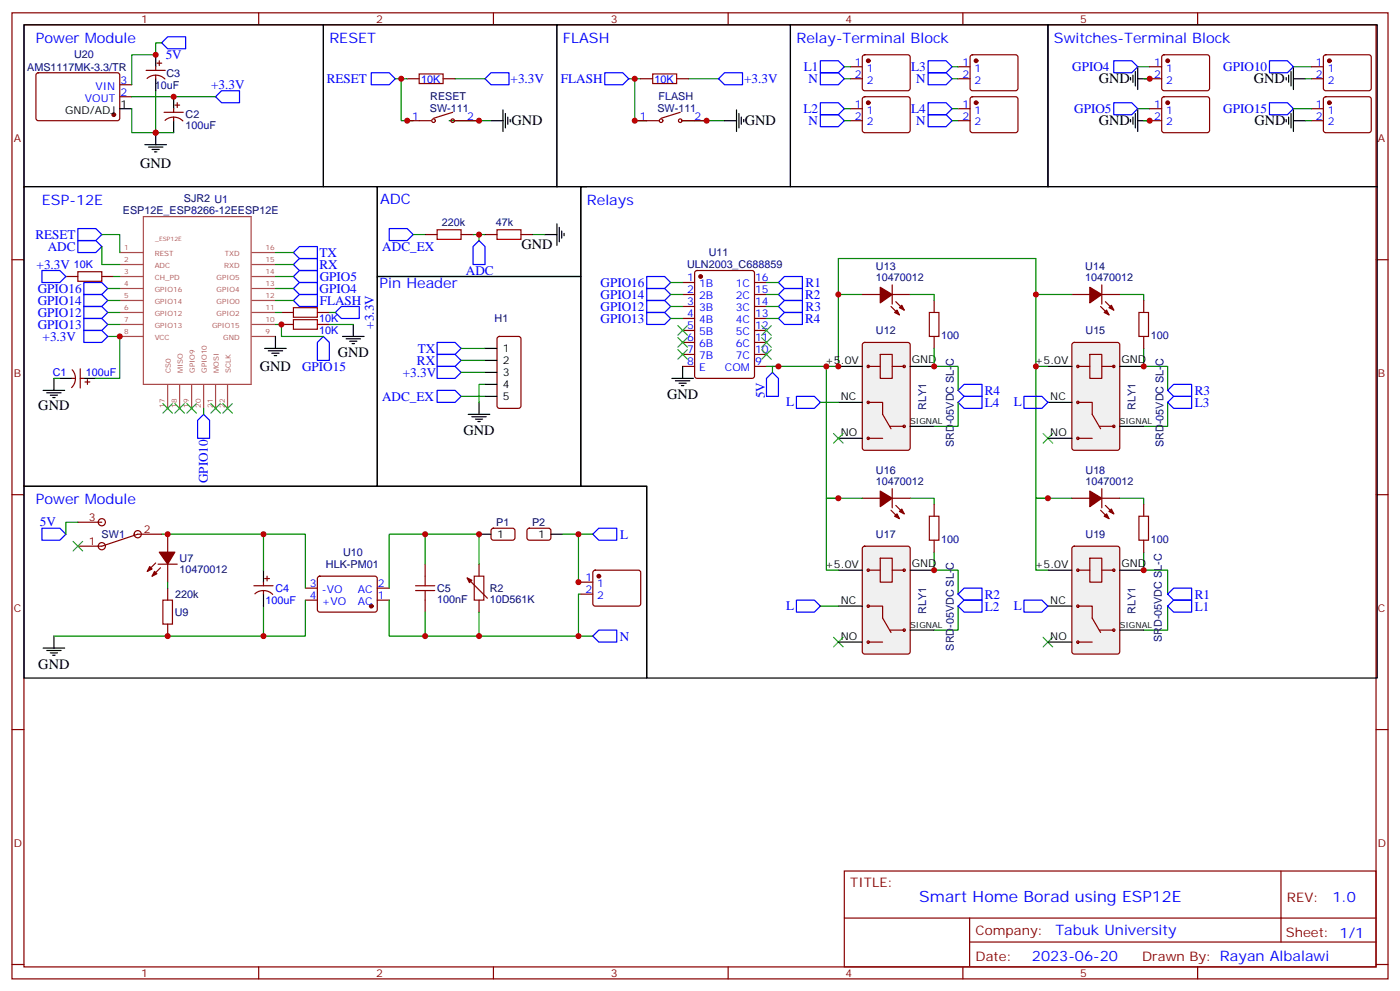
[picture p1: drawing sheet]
<svg xmlns="http://www.w3.org/2000/svg" width="412mm" height="292mm" viewBox="0 0 412 292" stroke-linecap="round" stroke-linejoin="round" font-family="sans-serif">
<g fill="none" stroke="#870000" stroke-width=".35">
<path d="M3.5 3.8h405.4v284.3h-405.4zM7.1 7.3h398.2v277.3h-398.2zM76.2 3.8v3.5M145.3 3.8v3.5M214.5 3.8v3.5M283.6 3.8v3.5M352.8 3.8v3.5M48.3 33.1h5.7M48.6 35.4a3.8 3.8 0 0 1 5.3 .2M51.2 32v1.1M51.2 34.5v1M51.5 30.9h1.4"/>
<path d="M52.2 30.2v1.4M119.9 23.2h3.6M130.5 23.2h3.6M188.7 23.2h3.6M199.3 23.2h3.5M3.5 76.4h3.6M125.2 69h3.6M135.8 69h3.5M142.9 69h3.5M153.5 69h3.5M204.8 79.8l.5-.2h16.2l.7 .5v30.6l-.4 .6-16.5 .1-.6-.5-.1-30.6zM405.3 76.4h3.6"/>
<path d="M19.4 81.4h3.5M30 81.4h3.5M82.9 92h3.5M82.9 95.5h3.5M93.5 92h3.5M93.5 95.5h3.5M146.6 99.2l.5-.2h5.7l.6 .5 .1 20-.5 .6-5.9 .1-.6-.5-.1-20zM201.1 83.1h3.5M201.1 86.7h3.5M201.1 90.2h3.5M201.1 93.7h3.5M201.1 97.3h3.5"/>
<path d="M222.2 83.1h3.6M222.2 86.7h3.6M222.2 90.2h3.6M222.2 93.7h3.6M222.2 97.3h3.6M21.2 111.4h1M21.3 108.8a3.8 3.8 0 0 1-.2 5.3M23.6 108.5v5.7M23.6 111.4h1.1M25 112.4h1.5M25.8 111.7v1.4M201.1 100.8h3.5"/>
<path d="M201.1 104.3h3.5M201.1 107.8h3.5M222.2 100.8h3.6M222.2 104.3h3.6M222.2 107.8h3.6M3.5 145.6h3.6M22.9 153.7h7.1M47.6 157.2h-7l-10.6 3.6h-7.1M49.4 157.2v5.3M144.9 155.7l.4-.2h6l.4 .7-.1 2.4-.6 .4-5.9-.1-.5-.6v-2.1zM155.5 155.7l.4-.2h5.9l.5 .7-.1 2.4-.6 .4-5.9-.1-.5-.6v-2.1zM405.3 145.6h3.6"/>
<path d="M45.9 165.7l-2.5 2.5M46.6 166.1h5.6M47.3 167.1l-2.5 2.5M49.4 166.1v5.2M49.4 173.1v3.5M74.8 172.4h5.6M75.1 174.8a3.8 3.8 0 0 1 5.2 .1M77.6 171.3v1.1M77.6 173.8v1.1M78 170.3h1.4M78.7 169.6v1.4M90 176.6h3.5"/>
<path d="M90 173.1h3.5M93.7 169.8l.5-.2h16.5l.4 .7v9.4l-.7 .5-16.5-.1-.4-.6v-9.2zM111.1 176.6h3.6M111.1 173.1h3.6M125.2 166.1v3.5M125.2 176.6v3.6M138.3 170.8l5.3 5.3M141.1 166.1v3.5M141.1 176.6v3.6M49.4 183.7v3.5M3.5 214.7h3.6M405.3 214.7h3.6"/>
<path d="M248.7 256.4h156.6v28.2h-156.6zM377.3 256.4v20.9M248.7 270.2h156.5M285.6 277.3h119.6M285.6 270.2v14.1M3.5 283.9h3.6M76.2 284.6v3.5M145.3 284.6v3.5M214.5 284.6v3.5M283.6 284.6v3.5M352.8 284.6v3.5M405.3 283.9h3.6"/>
<circle cx="30" cy="153.7" r="1.06"/>
<circle cx="40.6" cy="157.2" r="1.06"/>
<circle cx="30" cy="160.8" r="1.06"/>
</g>
<g fill="none" stroke="#a64a4a" stroke-width=".35">
<path d="M35.3 77.9h6.9M35.3 74.3h6.9M42.2 63.7h31.8v49.4h-31.8zM74.2 77.9h6.9M74.2 74.3h6.9M35.3 81.4h6.9M35.3 99h6.9M35.3 88.4h6.9M35.3 92h6.9M35.3 84.9h6.9M35.3 95.5h6.9M74.2 81.4h6.9"/>
<path d="M74.2 99h6.9M74.2 88.4h6.9M74.2 92h6.9M74.2 84.9h6.9M74.2 95.5h6.9M49.4 113.2v7M52.9 113.2v7M56.4 113.2v7M60 113.2v7M63.5 113.2v7M67 113.2v7"/>
</g>
<g fill="none" stroke="#00f" stroke-width=".35">
<path d="M49.4 10.8h5.3v3.6h-5.3l-1.8-1.8zM65.3 26.7h5.3v3.5h-5.3l-1.8-1.7zM109.4 21.4h5.3l1.7 1.8-1.7 1.7h-5.3zM142.9 23.2l1.7-1.8h5.3v3.5h-5.3zM178.2 21.4h5.2l1.8 1.8-1.8 1.7h-5.2zM211.7 23.2l1.7-1.8h5.3v3.5h-5.3zM12.3 79.6h5.3l1.8 1.8-1.8 1.7h-5.3zM22.9 67.3h5.3l1.8 1.7-1.8 1.8h-5.3zM22.9 70.8h5.3l1.8 1.8-1.8 1.7h-5.3zM86.4 74.3l1.8-1.7h5.3v3.5h-5.3zM86.4 77.9l1.8-1.8h5.3v3.5h-5.3zM114.7 67.3h5.2l1.8 1.7-1.8 1.8h-5.2z"/>
<path d="M141.1 70.8l1.8 1.8v5.3h-3.6v-5.3zM24.7 83.1h5.3l1.7 1.8-1.7 1.8h-5.3zM24.7 86.7h5.3l1.7 1.7-1.7 1.8h-5.3zM24.7 90.2h5.3l1.7 1.8-1.7 1.7h-5.3zM24.7 93.7h5.3l1.7 1.8-1.7 1.8h-5.3zM24.7 97.3h5.3l1.7 1.7-1.7 1.8h-5.3zM86.4 81.4l1.8-1.8h5.3v3.5h-5.3zM86.4 84.9l1.8-1.8h5.3v3.6h-5.3zM86.4 88.4l1.8-1.7h5.3v3.5h-5.3zM95.2 99l1.8 1.8v5.3h-3.5v-5.3zM98.8 92l1.7-1.8h5.3v3.5h-5.3zM190.5 81.4h5.3l1.8 1.7-1.8 1.8h-5.3z"/>
<path d="M190.5 84.9h5.3l1.8 1.8-1.8 1.7h-5.3zM190.5 88.4h5.3l1.8 1.8-1.8 1.8h-5.3zM190.5 92h5.3l1.8 1.7-1.8 1.8h-5.3zM229.3 83.1l1.8-1.7h5.3v3.5h-5.3zM229.3 86.7l1.8-1.8h5.3v3.5h-5.3zM229.3 93.7l1.8-1.7h5.3v3.5h-5.3zM231.1 88.4h5.3v3.6h-5.3l-1.8-1.8zM128.8 100.8h5.3l1.7 1.8-1.7 1.7h-5.3zM128.8 104.3h5.3l1.7 1.8-1.7 1.7h-5.3zM128.8 107.8h5.3l1.7 1.8-1.7 1.8h-5.3zM128.8 114.9h5.3l1.7 1.8-1.7 1.7h-5.3zM225.8 111.4l1.7-1.8 1.8 1.8v5.3h-3.5z"/>
<path d="M60 122l1.7 1.7v5.3h-3.5v-5.3zM12.3 155.5h5.3l1.8 1.7-1.8 1.8h-5.3zM174.6 157.2l1.8-1.7h5.3v3.5h-5.3zM174.6 187.2l1.8-1.7h5.3v3.5h-5.3z"/>
</g>
<g fill="none" stroke="#000" stroke-width=".35">
<path d="M7.1 7.3h88.1v47.6h-88.1zM95.2 7.3h68.8v47.6h-68.8zM164 7.3h68.8v47.6h-68.8zM45.9 39.1v3.5M51.2 28.5v3.5M51.2 35.5v3.6M144.6 35.5h3.6M148.2 32.3v6.4M148.9 33.4v4.2M149.6 34.5v2.1M150.3 35.2v.7M213.4 35.5h3.6"/>
<path d="M217 32.3v6.4M217.7 33.4v4.2M218.4 34.5v2.1M219.1 35.2v.7M7.1 54.9h104v88.2h-104zM42.7 42.6h6.3M43.7 43.3h4.3M44.8 44h2.1M45.5 44.7h.7M111.1 54.9h60v26.5h-60zM160.5 69h3.5M164 65.9v6.3"/>
<path d="M164.7 66.9v4.3M165.5 68v2.1M166.2 68.7v.7M81.1 99v3.6M100.9 99h6.3M102 99.7h4.2M104.1 95.5v3.5M111.1 81.4h60v61.7h-60zM12.7 114.9h6.3M13.8 115.6h4.2M14.8 116.3h2.1M15.5 117h.7"/>
<path d="M15.9 111.4v3.5M17.6 111.4h3.6M24.7 111.4h3.5M78 102.6h6.3M79 103.3h4.3M80.1 104h2.1M80.8 104.7h.7M103 100.4h2.1M103.7 101.1h.7M141.1 118.4v3.6M142.9 102.6h3.5M142.9 106.1h3.5"/>
<path d="M142.9 109.6h3.5M142.9 113.1h3.5M142.9 116.7h3.5M197.9 111.4h6.4M199 112.1h4.2M200 112.8h2.1M200.7 113.5h.7M201.1 107.8v3.6M137.9 122h6.4M139 122.7h4.2M140.1 123.4h2.1M140.8 124.1h.7"/>
<path d="M7.1 143.1h183.4v56.5h-183.4zM141.1 157.2h3.5M162.3 157.2h3.5M77.6 167.8v3.5M77.6 174.9v3.5M12.7 190.7h6.3M13.8 191.5h4.2M14.8 192.2h2.1M15.5 192.9h.7M15.9 187.2v3.5"/>
</g>
<g fill="none" stroke="#008700" stroke-width=".35">
<path d="M45.9 26.7v12.4h5.3M116.4 23.2h1.8v12.3h3.5M118.2 23.2h1.7M132.3 35.5h12.3M134.1 23.2h8.8M185.2 23.2h1.8v12.3h3.5M187 23.2h1.7M201.1 35.5h12.3M202.8 23.2h8.9M30 69h5.3v5.3M30 72.6v5.3h5.3M81.1 74.3h5.3"/>
<path d="M81.1 77.9h5.3M121.7 69h3.5M139.3 69h3.6M141.1 69v1.8M157 69h3.5M31.7 99h3.6v12.4h-7.1M31.7 84.9h3.6M31.7 88.4h3.6M31.7 92h3.6M31.7 95.5h3.6M33.5 81.4h1.8M81.1 95.5h1.8v3.5h12.3"/>
<path d="M81.1 84.9h5.3M81.1 88.4h5.3M81.1 92h1.8M81.1 81.4h5.3M97 92h1.8M97 95.5h7.1M197.6 93.7h3.5M197.6 90.2h3.5M197.6 86.7h3.5M197.6 83.1h3.5M225.8 93.7h3.5M225.8 90.2h3.5"/>
<path d="M225.8 86.7h3.5M225.8 83.1h3.5M254 86.7h-7.1v21.1h-19.4v1.8M15.9 111.4h1.7M135.8 116.7h7.1M135.8 109.6h7.1M135.8 106.1h7.1M135.8 102.6h7.1M142.9 113.1h-1.8v5.3M60 120.2v1.8M22.9 153.7h-3.5v3.5M47.6 157.2h30v10.6"/>
<path d="M77.6 157.2h12.4v15.9M125.2 157.2v8.9M165.8 157.2h8.8M170.4 157.2v14.5M49.4 171.3v1.8M77.6 178.4v8.8h-61.7M90 176.6v10.6h-12.4M114.7 176.6v10.6h59.9M141.1 166.1v-8.9h-26.4v15.9M171.1 174.9h-.7v12.3M125.2 180.2v7M141.1 180.2v7"/>
</g>
<g fill="none" stroke="#a10000" stroke-width=".35">
<path d="M123.5 21.8h7v2.8h-7zM192.3 21.8h7v2.8h-7zM22.9 80h7.1v2.8h-7.1zM128.8 67.6h7v2.8h-7zM146.4 67.6h7.1v2.8h-7.1zM86.4 90.6h7.1v2.8h-7.1zM86.4 94.1h7.1v2.8h-7.1zM48 176.6h2.8v7.1h-2.8zM122.4 173.8h5.7M122.4 172.4h5.7M125.2 169.6v2.8M125.2 173.8v2.8"/>
<path d="M139.7 169.6h2.8v7h-2.8z"/>
</g>
<g fill="none" stroke="#3c3" stroke-width=".35">
<path d="M199.7 95.8l2.8 2.9M199.7 99.4l2.8 2.8M202.5 95.8l-2.8 2.9M202.5 99.4l-2.8 2.8M224.4 95.8l2.8 2.9M224.4 99.4l2.8 2.8M227.2 95.8l-2.8 2.9M227.2 99.4l-2.8 2.8M48 118.8l2.8 2.8M50.8 118.8l-2.8 2.8M51.5 118.8l2.8 2.8M54.3 118.8l-2.8 2.8"/>
<path d="M62.1 118.8l2.8 2.8M64.9 118.8l-2.8 2.8M65.6 118.8l2.8 2.8M68.4 118.8l-2.8 2.8M199.7 102.9l2.8 2.8M202.5 102.9l-2.8 2.8M224.4 102.9l2.8 2.8M227.2 102.9l-2.8 2.8M21.5 159.3l2.8 2.9M24.3 159.3l-2.8 2.9"/>
</g>
<g fill="#870000" stroke="#870000" stroke-width=".35">
<path d="M45.5 168.2l.7 .7-1.4 .7z"/>
<path d="M44.1 166.8l.7 .7-1.4 .7z"/>
<path d="M46.9 162.5h4.6l-2.1 3.6z"/>
<path d="M137.6 170.1l1.4 .7-.7 .7z"/>
<circle cx="109.4" cy="178.4" r=".53"/>
<circle cx="206.4" cy="81.4" r=".53"/>
</g>
<path d="M254.2 101l.5-.2h12.7l.7 .4v30.6l-.5 .7h-12.9l-.6-.4-.1-30.6z" fill="#f0f0f0" stroke="#870000" stroke-width=".35"/>
<path d="M246.9 107.8h7.1M246.9 118.4h7.1M268.1 107.8h7.1M246.9 129h7.1M268.1 125.5h7.1" fill="none" stroke="#000" stroke-width=".35"/>
<g fill="none" stroke="#870000" stroke-width=".35">
<path d="M254 86.7h5.3M262.5 90.2l2.4 2.5M262.8 86.7h5.3M262.8 83.9v5.6M263.9 88.8l2.4 2.5M275.2 88.4v3.6M275.2 99v3.6M315.7 86.7h5.3M324.2 90.2l2.5 2.5M324.6 86.7h5.2M324.6 83.9v5.6M325.6 88.8l2.5 2.5"/>
<path d="M336.9 88.4v3.6M336.9 99v3.6M255.8 118.4h4.2v3.6l2.5 4.2M255.8 107.8h3.5M259.3 104.3h3.5v7.1h-3.5zM262.8 107.8h3.5M255.8 129h4.2M262.1 125.5h4.2"/>
<circle cx="255.8" cy="118.4" r=".35"/>
<circle cx="255.8" cy="107.8" r=".35"/>
<circle cx="266.3" cy="107.8" r=".35"/>
<circle cx="255.8" cy="129" r=".35"/>
<circle cx="266.3" cy="125.5" r=".35"/>
</g>
<path d="M234.6 116.7h5.3l1.8 1.7-1.8 1.8h-5.3zM282.2 114.9l1.8-1.8h5.3v3.6h-5.3zM282.2 118.4l1.8-1.7h5.3v3.5h-5.3zM344 118.4l1.7-1.7h5.3v3.5h-5.3zM344 114.9l1.7-1.8h5.3v3.6h-5.3z" fill="none" stroke="#00f" stroke-width=".35"/>
<path d="M268.1 86.7h7.1v1.7M329.8 86.7h7.1v1.7M241.7 118.4h5.2M275.2 102.6v5.2h7v7.1M282.2 118.4v7.1h-7M336.9 102.6v5.2h7.1v7.1M344 118.4v7.1h-7.1" fill="none" stroke="#008700" stroke-width=".35"/>
<path d="M245.5 127.6l2.9 2.8M248.4 127.6l-2.9 2.8M307.3 127.6l2.8 2.8M310.1 127.6l-2.8 2.8" fill="none" stroke="#3c3" stroke-width=".35"/>
<g fill="#870000" stroke="#870000" stroke-width=".35">
<path d="M264.9 90.6l.7-.7 .7 1.4z"/>
<path d="M263.5 92l.7-.7 .7 1.4z"/>
<path d="M259.3 84.6l3.5 2.1-3.5 2.4z"/>
<path d="M327.4 89.9l.7 1.4-1.4-.7z"/>
<path d="M325.3 92l.7-.7 .7 1.4z"/>
<path d="M321 84.6l3.6 2.1-3.6 2.4z"/>
</g>
<path d="M273.8 92h2.8v7h-2.8zM335.5 92h2.8v7h-2.8z" fill="none" stroke="#a10000" stroke-width=".35"/>
<path d="M316 101l.4-.2h12.7l.7 .4v30.6l-.4 .7h-13l-.6-.4-.1-30.6z" fill="#f0f0f0" stroke="#870000" stroke-width=".35"/>
<path d="M308.7 107.8h7M308.7 118.4h7M329.8 107.8h7.1M308.7 129h7M329.8 125.5h7.1" fill="none" stroke="#000" stroke-width=".35"/>
<g fill="none" stroke="#870000" stroke-width=".35">
<path d="M317.5 118.4h4.2v3.6l2.5 4.2M317.5 107.8h3.5M321 104.3h3.6v7.1h-3.6zM324.6 107.8h3.5M317.5 129h4.2M323.8 125.5h4.3M254 146.6h5.3M262.5 150.2l2.4 2.4M262.8 146.6h5.3M262.8 143.8v5.7M263.9 148.8l2.4 2.4M275.2 148.4v3.5"/>
<path d="M275.2 159v3.5"/>
<circle cx="317.5" cy="118.4" r=".35"/>
<circle cx="317.5" cy="107.8" r=".35"/>
<circle cx="328.1" cy="107.8" r=".35"/>
<circle cx="317.5" cy="129" r=".35"/>
<circle cx="328.1" cy="125.5" r=".35"/>
</g>
<path d="M268.1 146.6h7.1v1.8M275.2 162.5v5.3h7v7.1M282.2 178.4v7.1h-7" fill="none" stroke="#008700" stroke-width=".35"/>
<path d="M273.8 151.9h2.8v7.1h-2.8z" fill="none" stroke="#a10000" stroke-width=".35"/>
<g fill="#870000" stroke="#870000" stroke-width=".35">
<path d="M264.9 150.5l.7-.7 .7 1.4z"/>
<path d="M263.5 151.9l.7-.7 .7 1.4z"/>
<path d="M259.3 144.5l3.5 2.1-3.5 2.5z"/>
</g>
<path d="M282.2 178.4l1.8-1.8h5.3v3.6h-5.3zM282.2 174.9l1.8-1.8h5.3v3.5h-5.3z" fill="none" stroke="#00f" stroke-width=".35"/>
<path d="M245.5 187.6l2.9 2.8M248.4 187.6l-2.9 2.8" fill="none" stroke="#3c3" stroke-width=".35"/>
<path d="M254.2 161l.5-.2h12.7l.7 .4v30.6l-.5 .7h-12.9l-.6-.5-.1-30.5z" fill="#f0f0f0" stroke="#870000" stroke-width=".35"/>
<path d="M246.9 167.8h7.1M246.9 178.4h7.1M268.1 167.8h7.1M246.9 189h7.1M268.1 185.5h7.1" fill="none" stroke="#000" stroke-width=".35"/>
<g fill="none" stroke="#870000" stroke-width=".35">
<path d="M315.7 146.6h5.3M324.2 150.2l2.5 2.4M324.6 146.6h5.2M324.6 143.8v5.7M325.6 148.8l2.5 2.4M336.9 148.4v3.5M336.9 159v3.5M255.8 178.4h4.2v3.5l2.5 4.3M255.8 167.8h3.5M259.3 164.3h3.5v7h-3.5zM262.8 167.8h3.5M255.8 189h4.2"/>
<path d="M262.1 185.5h4.2"/>
<circle cx="255.8" cy="167.8" r=".35"/>
<circle cx="255.8" cy="178.4" r=".35"/>
<circle cx="266.3" cy="167.8" r=".35"/>
<circle cx="255.8" cy="189" r=".35"/>
<circle cx="266.3" cy="185.5" r=".35"/>
</g>
<path d="M329.8 146.6h7.1v1.8M336.9 162.5v5.3h7.1v7.1M344 178.4v7.1h-7.1" fill="none" stroke="#008700" stroke-width=".35"/>
<path d="M335.5 151.9h2.8v7.1h-2.8z" fill="none" stroke="#a10000" stroke-width=".35"/>
<g fill="#870000" stroke="#870000" stroke-width=".35">
<path d="M327.4 149.8l.7 1.4-1.4-.7z"/>
<path d="M325.3 151.9l.7-.7 .7 1.4z"/>
<path d="M321 144.5l3.6 2.1-3.6 2.5z"/>
</g>
<path d="M344 178.4l1.7-1.8h5.3v3.6h-5.3zM345.7 173.1h5.3v3.5h-5.3l-1.7-1.7z" fill="none" stroke="#00f" stroke-width=".35"/>
<path d="M307.3 187.6l2.8 2.8M310.1 187.6l-2.8 2.8" fill="none" stroke="#3c3" stroke-width=".35"/>
<path d="M316 161l.4-.2h12.7l.7 .4v30.6l-.4 .7h-13l-.6-.5-.1-30.5z" fill="#f0f0f0" stroke="#870000" stroke-width=".35"/>
<g fill="none" stroke="#000" stroke-width=".35">
<path d="M45.9 16.1v3.5M232.8 7.3h75.9v47.6h-75.9zM308.7 7.3h97v47.6h-97zM35.3 32h3.5M45.9 23.2v3.5M333 22.8v.7M333 35.2v.7M333.7 22.1v2.1M333.7 34.5v2.1M334.4 21.1v4.2M334.4 33.4v4.2M335.1 23.2h3.6"/>
<path d="M335.1 35.5h3.6M335.1 20v6.4M335.1 32.3v6.4M378.9 22.8v.7M378.9 35.2v.7M379.6 22.1v2.1M379.6 34.5v2.1M380.3 21.1v4.2M380.3 33.4v4.2M381 23.2h3.5M381 20v6.4M381 32.3v6.4"/>
<path d="M381 35.5h3.5M171.1 54.9h234.6v144.7h-215.2v-56.5h-19.4v-88.2h1.8M308.7 167.8h7M308.7 178.4h7M329.8 167.8h7.1M308.7 189h7M329.8 185.5h7.1"/>
</g>
<g fill="none" stroke="#870000" stroke-width=".35">
<path d="M45.9 19.6v1.1M46.2 18.6h1.4M46.9 17.9v1.4M250.5 19.6h3.5M254.2 16.3l.5-.2h12.7l.5 .2 .2 .5-.1 9.5-.6 .4-13-.1-.4-.6v-9.2zM282.2 19.6h3.6M286 16.3l.5-.2h12.7l.5 .2 .2 .5-.1 9.5-.6 .4-13-.1-.4-.6v-9.2zM338.7 19.6h3.5M342.4 16.3l.5-.2h12.7l.5 .2 .2 .5-.1 9.5-.6 .4-13-.1-.4-.6v-9.2zM386.3 19.6h3.5M390.1 16.3l.4-.2h12.7l.5 .2 .2 .5v9.5l-.7 .4-12.9-.1-.5-.6v-9.2zM10.8 21.6l.5-.2 23.5 .1 .5 .6-.1 13-.6 .4h-23.6l-.4-.7v-12.7z"/>
<path d="M35.3 28.5h3.5M35.3 24.9h3.5M43 20.7h5.7M43.3 23.1a3.8 3.8 0 0 1 5.3 .2M45.9 22.1v1.1M119.9 35.5h7.1M133.3 33.1l-5.6 1.7M134.1 35.5h7M187 35.5h7M200.4 33.1l-5.7 1.7M201.1 35.5h7M250.5 23.2h3.5"/>
<path d="M250.5 32h3.5M250.5 35.5h3.5M254.2 28.7l.5-.2h12.7l.5 .2 .2 .5-.1 9.4-.6 .5-13-.1-.4-.7v-9.1zM282.2 23.2h3.6M282.2 32h3.6M282.2 35.5h3.6M286 28.7l.5-.2h12.7l.5 .2 .2 .5-.1 9.4-.6 .5-13-.1-.4-.7v-9.1zM338.7 23.2h3.5M338.7 32h3.5M338.7 35.5h3.5M342.4 28.7l.5-.2h12.7l.5 .2 .2 .5-.1 9.4-.6 .5-13-.1-.4-.7v-9.1zM386.3 23.2h3.5"/>
<path d="M386.3 32h3.5M386.3 35.5h3.5M390.1 28.7l.4-.2h12.7l.5 .2 .2 .5v9.4l-.7 .5-12.9-.1-.5-.7v-9.1zM171.1 171.3h3.5M171.1 174.9h3.5M174.9 168l.4-.2h12.7l.5 .2 .2 .5v9.5l-.7 .4-12.9-.1-.5-.6v-9.2zM317.5 178.4h4.2v3.5l2.5 4.3M317.5 167.8h3.5M321 164.3h3.6v7h-3.6zM324.6 167.8h3.5M317.5 189h4.2M323.8 185.5h4.3"/>
<circle cx="127.7" cy="35.5" r=".53"/>
<circle cx="133.3" cy="35.5" r=".53"/>
<circle cx="194.7" cy="35.5" r=".53"/>
<circle cx="200.4" cy="35.5" r=".53"/>
<circle cx="317.5" cy="178.4" r=".35"/>
<circle cx="317.5" cy="167.8" r=".35"/>
<circle cx="328.1" cy="167.8" r=".35"/>
<circle cx="317.5" cy="189" r=".35"/>
<circle cx="328.1" cy="185.5" r=".35"/>
</g>
<g fill="none" stroke="#008700" stroke-width=".35">
<path d="M47.6 12.6h-1.7v3.5h-7.1v8.8M248.7 19.6h1.8M280.5 19.6h1.7M335.1 19.6h3.6M381 19.6h5.3M38.8 32v7.1h7.1M38.8 28.5h24.7M248.7 32h1.8M248.7 23.2h1.8M248.7 35.5h1.8M280.5 32h1.7M280.5 23.2h1.7"/>
<path d="M280.5 35.5h1.7M335.1 32h3.6M336.9 23.2h1.8M336.9 35.5h1.8M381 32h5.3M384.5 23.2h1.8M384.5 35.5h1.8M246.9 86.7v-10.6h58.3v10.6M315.7 86.7h-10.5v59.9h3.5M225.8 107.8h3.5M243.4 107.8v38.8h3.5M305.2 107.8h3.5"/>
<path d="M254 146.6h-10.6v21.2h3.5M315.7 146.6h-10.5v21.2h3.5M170.4 171.3h.7M241.7 178.4h5.2"/>
</g>
<g fill="none" stroke="#00f" stroke-width=".35">
<path d="M241.7 17.9h5.2l1.8 1.7-1.8 1.8h-5.2zM273.4 17.9h5.3l1.8 1.7-1.8 1.8h-5.3zM328.1 17.9h5.3l1.7 1.7-1.7 1.8h-5.3zM373.9 17.9h5.3l1.8 1.7-1.8 1.8h-5.3zM241.7 30.2h5.2l1.8 1.8-1.8 1.8h-5.2zM241.7 33.8h5.2l1.8 1.7-1.8 1.8h-5.2zM241.7 21.4h5.2l1.8 1.8-1.8 1.7h-5.2zM273.4 21.4h5.3l1.8 1.8-1.8 1.7h-5.3zM273.4 33.8h5.3l1.8 1.7-1.8 1.8h-5.3zM273.4 30.2h5.3l1.8 1.8-1.8 1.8h-5.3zM328.1 30.2h5.3l1.7 1.8-1.7 1.8h-5.3zM373.9 30.2h5.3l1.8 1.8-1.8 1.8h-5.3z"/>
<path d="M301.6 116.7h5.3l1.8 1.7-1.8 1.8h-5.3zM234.6 176.6h5.3l1.8 1.8-1.8 1.8h-5.3zM301.6 176.6h5.3l1.8 1.8-1.8 1.8h-5.3z"/>
</g>
<g fill="#870000" stroke="#870000" stroke-width=".35">
<circle cx="255.8" cy="17.9" r=".53"/>
<circle cx="255.8" cy="30.2" r=".53"/>
<circle cx="287.5" cy="17.9" r=".53"/>
<circle cx="287.5" cy="30.2" r=".53"/>
<circle cx="391.6" cy="30.2" r=".53"/>
<circle cx="391.6" cy="17.9" r=".53"/>
<circle cx="344" cy="30.2" r=".53"/>
<circle cx="344" cy="17.9" r=".53"/>
<circle cx="33.5" cy="33.8" r=".53"/>
<circle cx="176.4" cy="169.6" r=".53"/>
</g>
<path d="M55 118.8l2.9 2.8M57.9 118.8l-2.9 2.8" fill="none" stroke="#3c3" stroke-width=".35"/>
<g fill="#c00">
<circle cx="82.9" cy="95.5" r=".88"/>
<circle cx="118.2" cy="23.2" r=".88"/>
<circle cx="35.3" cy="99" r=".88"/>
<circle cx="187" cy="23.2" r=".88"/>
<circle cx="49.4" cy="187.2" r=".88"/>
<circle cx="49.4" cy="157.2" r=".88"/>
<circle cx="77.6" cy="157.2" r=".88"/>
<circle cx="77.6" cy="187.2" r=".88"/>
<circle cx="125.2" cy="187.2" r=".88"/>
<circle cx="141.1" cy="187.2" r=".88"/>
<circle cx="170.4" cy="187.2" r=".88"/>
<circle cx="170.4" cy="157.2" r=".88"/>
<circle cx="141.1" cy="69" r=".88"/>
<circle cx="246.9" cy="146.6" r=".88"/>
<circle cx="308.7" cy="146.6" r=".88"/>
<circle cx="336.9" cy="167.8" r=".88"/>
<circle cx="336.9" cy="107.8" r=".88"/>
<circle cx="275.2" cy="167.8" r=".88"/>
<circle cx="275.2" cy="107.8" r=".88"/>
<circle cx="338.7" cy="23.2" r=".88"/>
<circle cx="338.7" cy="35.5" r=".88"/>
<circle cx="141.1" cy="157.2" r=".88"/>
<circle cx="125.2" cy="157.2" r=".88"/>
<circle cx="246.9" cy="107.8" r=".88"/>
<circle cx="243.4" cy="107.8" r=".88"/>
<circle cx="229.3" cy="107.8" r=".88"/>
<circle cx="305.2" cy="107.8" r=".88"/>
<circle cx="305.2" cy="86.7" r=".88"/>
<circle cx="246.9" cy="86.7" r=".88"/>
<circle cx="119.9" cy="35.5" r=".88"/>
<circle cx="141.1" cy="35.5" r=".88"/>
<circle cx="187" cy="35.5" r=".88"/>
<circle cx="208.1" cy="35.5" r=".88"/>
<circle cx="45.9" cy="39.1" r=".88"/>
<circle cx="51.2" cy="28.5" r=".88"/>
<circle cx="45.9" cy="16.1" r=".88"/>
<circle cx="170.4" cy="171.3" r=".88"/>
</g>
<text font-size="4.6" fill="#00f" x="270.8" y="265.4">Smart Home Borad using ESP12E</text>
<g font-size="4.2" fill="#00f">
<text x="10.6" y="12.6">Power Module</text>
<text x="97" y="12.6">RESET</text>
<text x="165.8" y="12.6">FLASH</text>
<text x="234.6" y="12.6">Relay-Terminal Block</text>
<text x="310.4" y="12.6">Switches-Terminal Block</text>
<text x="12.3" y="60.2">ESP-12E</text>
<text x="112" y="60.1">ADC</text>
<text x="172.9" y="60.2">Relays</text>
<text x="111.8" y="84.8">Pin Header</text>
<text x="10.6" y="148.4">Power Module</text>
<text x="392.5" y="265.6">1.0</text>
<text x="310.9" y="275.2">Tabuk University</text>
<text x="304" y="283">2023-06-20</text>
</g>
<g font-size="4.2">
<text x="323.7" y="24.6">GND</text>
<text x="369.4" y="24.6">GND</text>
<text x="150.6" y="36.9">GND</text>
<text x="219.4" y="36.9">GND</text>
<text x="323.7" y="36.9">GND</text>
<text x="369.5" y="36.9">GND</text>
<text x="41.3" y="49.3">GND</text>
<text x="153.6" y="73.2">GND</text>
<text x="99.5" y="105.1">GND</text>
<text x="76.6" y="109.3">GND</text>
<text x="196.5" y="117.5">GND</text>
<text x="11.3" y="120.5">GND</text>
<text x="136.5" y="128">GND</text>
<text x="11.3" y="196.8">GND</text>
</g>
<g font-size="3.9" fill="#00f">
<text x="48.8" y="17.4">5V</text>
<text x="236.8" y="20.9">L1</text>
<text x="268.4" y="20.9">L3</text>
<text x="315.8" y="20.9">GPIO4</text>
<text x="360.4" y="20.9">GPIO10</text>
<text x="62.2" y="26.2">+3.3V</text>
<text x="96.3" y="24.4">RESET</text>
<text x="150.4" y="24.4">+3.3V</text>
<text x="165.2" y="24.4">FLASH</text>
<text x="219.2" y="24.4">+3.3V</text>
<text x="238.2" y="24.4">N</text>
<text x="269.9" y="24.4">N</text>
<text x="236.6" y="33.2">L2</text>
<text x="268.4" y="33.2">L4</text>
<text x="316.4" y="33.2">GPIO5</text>
<text x="360.4" y="33.3">GPIO15</text>
<text x="238.2" y="36.7">N</text>
<text x="269.9" y="36.7">N</text>
<text x="10.4" y="70.3">RESET</text>
<text x="14.1" y="73.8">ADC</text>
<text x="94.1" y="75.5">TX</text>
<text x="112.6" y="73.8">ADC_EX</text>
<text x="10.8" y="79.1">+3.3V</text>
<text x="94.1" y="79.1">RX</text>
<text x="94.2" y="82.6">GPIO5</text>
<text x="137.3" y="80.9">ADC</text>
<text x="11.1" y="86.2">GPIO16</text>
<text x="11.1" y="89.7">GPIO14</text>
<text x="94.1" y="86.1">GPIO4</text>
<text x="94.2" y="89.6">FLASH</text>
<text x="176.9" y="84.4">GPIO16</text>
<text x="176.9" y="87.9">GPIO14</text>
<text x="237.2" y="88">R2</text>
<text x="237.3" y="84.5">R1</text>
<text x="11.1" y="93.2">GPIO12</text>
<text x="176.9" y="91.4">GPIO12</text>
<text x="176.9" y="94.9">GPIO13</text>
<text x="237.2" y="95">R4</text>
<text x="237.3" y="91.5">R3</text>
<text x="11.1" y="96.7">GPIO13</text>
<text x="12.5" y="100.3">+3.3V</text>
<text x="110.2" y="96.7" transform="rotate(-90 110.2 96.7)">+3.3V</text>
<text x="122.8" y="107.4">RX</text>
<text x="123" y="103.8">TX</text>
<text x="89" y="109.1">GPIO15</text>
<text x="118.6" y="110.8">+3.3V</text>
<text x="112.6" y="117.9">ADC_EX</text>
<text x="225.3" y="117.2" transform="rotate(-90 225.3 117.2)">5V</text>
<text x="231.6" y="119.6">L</text>
<text x="290.1" y="116.2">R4</text>
<text x="290.1" y="119.7">L4</text>
<text x="298.6" y="119.6">L</text>
<text x="352" y="119.7">L3</text>
<text x="352" y="116.2">R3</text>
<text x="61.2" y="142.3" transform="rotate(-90 61.2 142.3)">GPIO10</text>
<text x="11.8" y="155">5V</text>
<text x="182.6" y="158.5">L</text>
<text x="231.6" y="179.6">L</text>
<text x="290.1" y="179.7">L2</text>
<text x="290.1" y="176.2">R2</text>
<text x="298.6" y="179.6">L</text>
<text x="352" y="179.7">L1</text>
<text x="352" y="176.2">R1</text>
<text x="182.6" y="188.5">N</text>
</g>
<g font-size="3.9" fill="#800">
<text x="250.5" y="260.9">TITLE:</text>
<text x="379.1" y="265.6">REV:</text>
<text x="287.4" y="275.1">Company:</text>
<text x="378.7" y="275.8">Sheet: 1/1</text>
<text x="287.4" y="282.8">Date:</text>
<text x="336.4" y="282.9">Drawn By: Rayan Albalawi</text>
</g>
<g font-size="3.2" fill="#800">
<text x="41.6" y="6.8">1</text>
<text x="110.8" y="6.8">2</text>
<text x="179.9" y="6.8">3</text>
<text x="249.1" y="6.8">4</text>
<text x="318.2" y="6.8">5</text>
<text x="4.1" y="41.9">A</text>
<text x="405.9" y="41.9">A</text>
<text x="4.1" y="111">B</text>
<text x="405.9" y="111">B</text>
<text x="26.2" y="153.4">3</text>
<text x="26.2" y="160.4">1</text>
<text x="42.3" y="156.9">2</text>
<text x="4.1" y="180.2">C</text>
<text x="405.9" y="180.2">C</text>
<text x="4.1" y="249.3">D</text>
<text x="405.9" y="249.3">D</text>
<text x="41.6" y="287.6">1</text>
<text x="110.8" y="287.6">2</text>
<text x="179.9" y="287.6">3</text>
<text x="249.1" y="287.6">4</text>
<text x="318.2" y="287.6">5</text>
</g>
<g font-size="3.2" fill="#000080">
<text x="21.9" y="17.1">U20</text>
<text x="8" y="20.8">AMS1117MK-3.3/TR</text>
<text x="49" y="22.5">C3</text>
<text x="45.6" y="26.1">10uF</text>
<text x="126.8" y="29.5">RESET</text>
<text x="194" y="29.5">FLASH</text>
<text x="54.7" y="34.9">C2</text>
<text x="126.6" y="33.1">SW-111</text>
<text x="193.6" y="33.1">SW-111</text>
<text x="54.7" y="38.1">100uF</text>
<text x="54.2" y="59.5">SJR2 U1</text>
<text x="36.2" y="63">ESP12E_ESP8266-12EESP12E</text>
<text x="130.2" y="66.6">220k</text>
<text x="146" y="66.6">47k</text>
<text x="208.8" y="75.5">U11</text>
<text x="202.4" y="79">ULN2003_C688859</text>
<text x="258" y="82.8">10470012</text>
<text x="258" y="79.6">U13</text>
<text x="319.7" y="82.8">10470012</text>
<text x="319.7" y="79.6">U14</text>
<text x="145.7" y="94.7">H1</text>
<text x="258" y="98.4">U12</text>
<text x="277.3" y="99.9">100</text>
<text x="319.8" y="98.4">U15</text>
<text x="339" y="99.9">100</text>
<text x="272.8" y="120.7" transform="rotate(-90 272.8 120.7)">RLY1</text>
<text x="334.5" y="120.7" transform="rotate(-90 334.5 120.7)">RLY1</text>
<text x="281" y="131.5" transform="rotate(-90 281 131.5)">SRD-05VDC SL-C</text>
<text x="342.7" y="131.5" transform="rotate(-90 342.7 131.5)">SRD-05VDC SL-C</text>
<text x="258" y="142.8">10470012</text>
<text x="258" y="139.5">U16</text>
<text x="319.8" y="142.8">10470012</text>
<text x="319.8" y="139.5">U18</text>
<text x="146.2" y="154.8">P1</text>
<text x="156.7" y="154.8">P2</text>
<text x="29.9" y="158.4">SW1</text>
<text x="258" y="158.4">U17</text>
<text x="277.3" y="159.8">100</text>
<text x="319.8" y="158.4">U19</text>
<text x="339" y="159.8">100</text>
<text x="52.9" y="165.4">U7</text>
<text x="96" y="167.2">HLK-PM01</text>
<text x="101" y="163.7">U10</text>
<text x="52.9" y="168.6">10470012</text>
<text x="51.6" y="176">220k</text>
<text x="128.8" y="177.5">100nF</text>
<text x="128.8" y="174.2">C5</text>
<text x="144.3" y="177.5">10D561K</text>
<text x="144.3" y="174.2">R2</text>
<text x="51.5" y="181.3">U9</text>
<text x="272.8" y="180.6" transform="rotate(-90 272.8 180.6)">RLY1</text>
<text x="334.5" y="180.6" transform="rotate(-90 334.5 180.6)">RLY1</text>
<text x="281" y="191.5" transform="rotate(-90 281 191.5)">SRD-05VDC SL-C</text>
<text x="342.2" y="189" transform="rotate(-90 342.2 189)">SRD-05VDC SL-C</text>
</g>
<g font-size="3.2" fill="#00f">
<text x="251.8" y="19.3">1</text>
<text x="251.8" y="22.8">2</text>
<text x="255.3" y="21.1">1</text>
<text x="283.6" y="19.3">1</text>
<text x="283.6" y="22.8">2</text>
<text x="287.1" y="21.1">1</text>
<text x="340" y="19.3">1</text>
<text x="340" y="22.8">2</text>
<text x="343.5" y="21.1">1</text>
<text x="387.6" y="19.3">1</text>
<text x="387.6" y="22.8">2</text>
<text x="391.1" y="21.1">1</text>
<text x="25" y="29.9">VOUT</text>
<text x="28.1" y="26.4">VIN</text>
<text x="35.5" y="28.1">2</text>
<text x="35.5" y="24.6">3</text>
<text x="124" y="24.3">10K</text>
<text x="192.8" y="24.3">10K</text>
<text x="255.3" y="24.6">2</text>
<text x="287.1" y="24.6">2</text>
<text x="343.5" y="24.6">2</text>
<text x="391.1" y="24.6">2</text>
<text x="121.5" y="35.2">1</text>
<text x="137.6" y="35.2">2</text>
<text x="188.5" y="35.2">1</text>
<text x="204.6" y="35.2">2</text>
<text x="251.8" y="31.6">1</text>
<text x="251.8" y="35.2">2</text>
<text x="255.3" y="33.4">1</text>
<text x="283.6" y="31.6">1</text>
<text x="283.6" y="35.2">2</text>
<text x="287.1" y="33.4">1</text>
<text x="340" y="31.6">1</text>
<text x="340" y="35.2">2</text>
<text x="343.5" y="33.4">1</text>
<text x="387.6" y="31.6">1</text>
<text x="387.6" y="35.2">2</text>
<text x="391.1" y="33.4">1</text>
<text x="255.3" y="36.9">2</text>
<text x="287.1" y="36.9">2</text>
<text x="343.5" y="36.9">2</text>
<text x="391.1" y="36.9">2</text>
<text x="21.7" y="79">10K</text>
<text x="202.4" y="82.8">1</text>
<text x="222.4" y="82.8">16</text>
<text x="202.4" y="86.3">2</text>
<text x="202.4" y="89.9">3</text>
<text x="205.9" y="84.6">1B</text>
<text x="205.9" y="88.1">2B</text>
<text x="216.7" y="88.1">2C</text>
<text x="216.7" y="84.6">1C</text>
<text x="222.4" y="89.9">14</text>
<text x="222.4" y="86.3">15</text>
<text x="94" y="94.9">10K</text>
<text x="202.4" y="93.4">4</text>
<text x="205.9" y="91.6">3B</text>
<text x="205.9" y="95.1">4B</text>
<text x="216.7" y="95.1">4C</text>
<text x="216.7" y="91.6">3C</text>
<text x="222.4" y="93.4">13</text>
<text x="94" y="98.4">10K</text>
<text x="202.4" y="96.9">5</text>
<text x="202.4" y="100.4">6</text>
<text x="205.9" y="98.7">5B</text>
<text x="216.7" y="98.7">5C</text>
<text x="222.4" y="100.4">11</text>
<text x="222.4" y="96.9">12</text>
<text x="202.4" y="104">7</text>
<text x="202.4" y="107.5">8</text>
<text x="205.9" y="102.2">6B</text>
<text x="205.9" y="105.7">7B</text>
<text x="216.7" y="105.7">7C</text>
<text x="216.7" y="102.2">6C</text>
<text x="222.4" y="107.5">9</text>
<text x="222.4" y="104">10</text>
<text x="15.5" y="110.8">C1</text>
<text x="25.3" y="110.8">100uF</text>
<text x="205.9" y="109.3">E</text>
<text x="213.6" y="109.3">COM</text>
<text x="91.3" y="172.8">3</text>
<text x="111.3" y="172.8">2</text>
<text x="172.4" y="171">1</text>
<text x="175.9" y="172.8">1</text>
<text x="78.2" y="177.8">100uF</text>
<text x="81.1" y="174.2">C4</text>
<text x="91.3" y="176.3">4</text>
<text x="94.8" y="174.5">-VO</text>
<text x="94.8" y="178">+VO</text>
<text x="105.4" y="178">AC</text>
<text x="105.4" y="174.5">AC</text>
<text x="111.3" y="176.3">1</text>
<text x="172.4" y="174.5">2</text>
<text x="175.9" y="176.3">2</text>
</g>
<g font-size="3.2">
<text x="19.2" y="33.4">GND/ADJ</text>
<text x="35.5" y="31.6">1</text>
<text x="148.2" y="103.6">1</text>
<text x="148.2" y="107.1">2</text>
<text x="243.1" y="107.1">+5.0V</text>
<text x="268.6" y="106.8">GND</text>
<text x="304.8" y="107.1">+5.0V</text>
<text x="330.3" y="106.8">GND</text>
<text x="148.2" y="110.7">3</text>
<text x="148.2" y="114.2">4</text>
<text x="148.2" y="117.7">5</text>
<text x="247.6" y="117.7">NC</text>
<text x="309.4" y="117.7">NC</text>
<text x="247.6" y="128.3">NO</text>
<text x="309.4" y="128.3">NO</text>
<text x="146.4" y="158.3">1</text>
<text x="158.5" y="158.3">1</text>
<text x="243.1" y="167.1">+5.0V</text>
<text x="268.6" y="166.8">GND</text>
<text x="304.8" y="167.1">+5.0V</text>
<text x="330.3" y="166.8">GND</text>
<text x="247.6" y="177.7">NC</text>
<text x="309.4" y="177.7">NC</text>
<text x="247.6" y="188.3">NO</text>
<text x="309.4" y="188.3">NO</text>
</g>
<g font-size="2.5">
<text x="268.1" y="124.8">SIGNAL</text>
<text x="329.8" y="124.8">SIGNAL</text>
<text x="268.1" y="184.7">SIGNAL</text>
<text x="329.8" y="184.7">SIGNAL</text>
</g>
<g font-size="2.1" fill="#a54b4b">
<text x="36.6" y="77.2">2</text>
<text x="36.6" y="73.6">1</text>
<text x="45.6" y="75.4">REST</text>
<text x="66.2" y="75.4">TXD</text>
<text x="78.2" y="77.2">15</text>
<text x="78.2" y="73.6">16</text>
<text x="36.6" y="80.7">3</text>
<text x="45.6" y="78.9">ADC</text>
<text x="45.6" y="82.4">CH_PD</text>
<text x="63.8" y="82.4">GPIO5</text>
<text x="66.1" y="78.9">RXD</text>
<text x="78.2" y="80.7">14</text>
<text x="36.6" y="87.7">5</text>
<text x="36.6" y="84.2">4</text>
<text x="45.6" y="89.5">GPIO14</text>
<text x="45.6" y="86">GPIO16</text>
<text x="63.8" y="89.5">GPIO0</text>
<text x="63.8" y="86">GPIO4</text>
<text x="78.2" y="87.7">12</text>
<text x="78.2" y="84.2">13</text>
<text x="36.6" y="91.3">6</text>
<text x="36.6" y="94.8">7</text>
<text x="45.6" y="93">GPIO12</text>
<text x="63.8" y="93">GPIO2</text>
<text x="78.2" y="91.3">11</text>
<text x="78.2" y="94.8">10</text>
<text x="36.6" y="98.3">8</text>
<text x="45.6" y="96.5">GPIO13</text>
<text x="45.6" y="100.1">VCC</text>
<text x="62.5" y="96.5">GPIO15</text>
<text x="65.8" y="100.1">GND</text>
<text x="78.2" y="98.3">9</text>
<text x="50.3" y="109.8" transform="rotate(-90 50.3 109.8)">CS0</text>
<text x="53.8" y="109.8" transform="rotate(-90 53.8 109.8)">MISO</text>
<text x="57.4" y="109.8" transform="rotate(-90 57.4 109.8)">GPIO9</text>
<text x="60.9" y="109.8" transform="rotate(-90 60.9 109.8)">GPIO10</text>
<text x="64.4" y="109.8" transform="rotate(-90 64.4 109.8)">MOSI</text>
<text x="68" y="109.8" transform="rotate(-90 68 109.8)">SCLK</text>
<text x="48.6" y="120.1" transform="rotate(-90 48.6 120.1)">17</text>
<text x="52.1" y="120.1" transform="rotate(-90 52.1 120.1)">18</text>
<text x="55.6" y="120.1" transform="rotate(-90 55.6 120.1)">19</text>
<text x="59.2" y="120.1" transform="rotate(-90 59.2 120.1)">20</text>
<text x="62.7" y="120.1" transform="rotate(-90 62.7 120.1)">21</text>
<text x="66.2" y="120.1" transform="rotate(-90 66.2 120.1)">22</text>
</g>
<text font-size="1.8" fill="#a54b4b" x="45.8" y="70.8">_ESP12E</text>
</svg>
